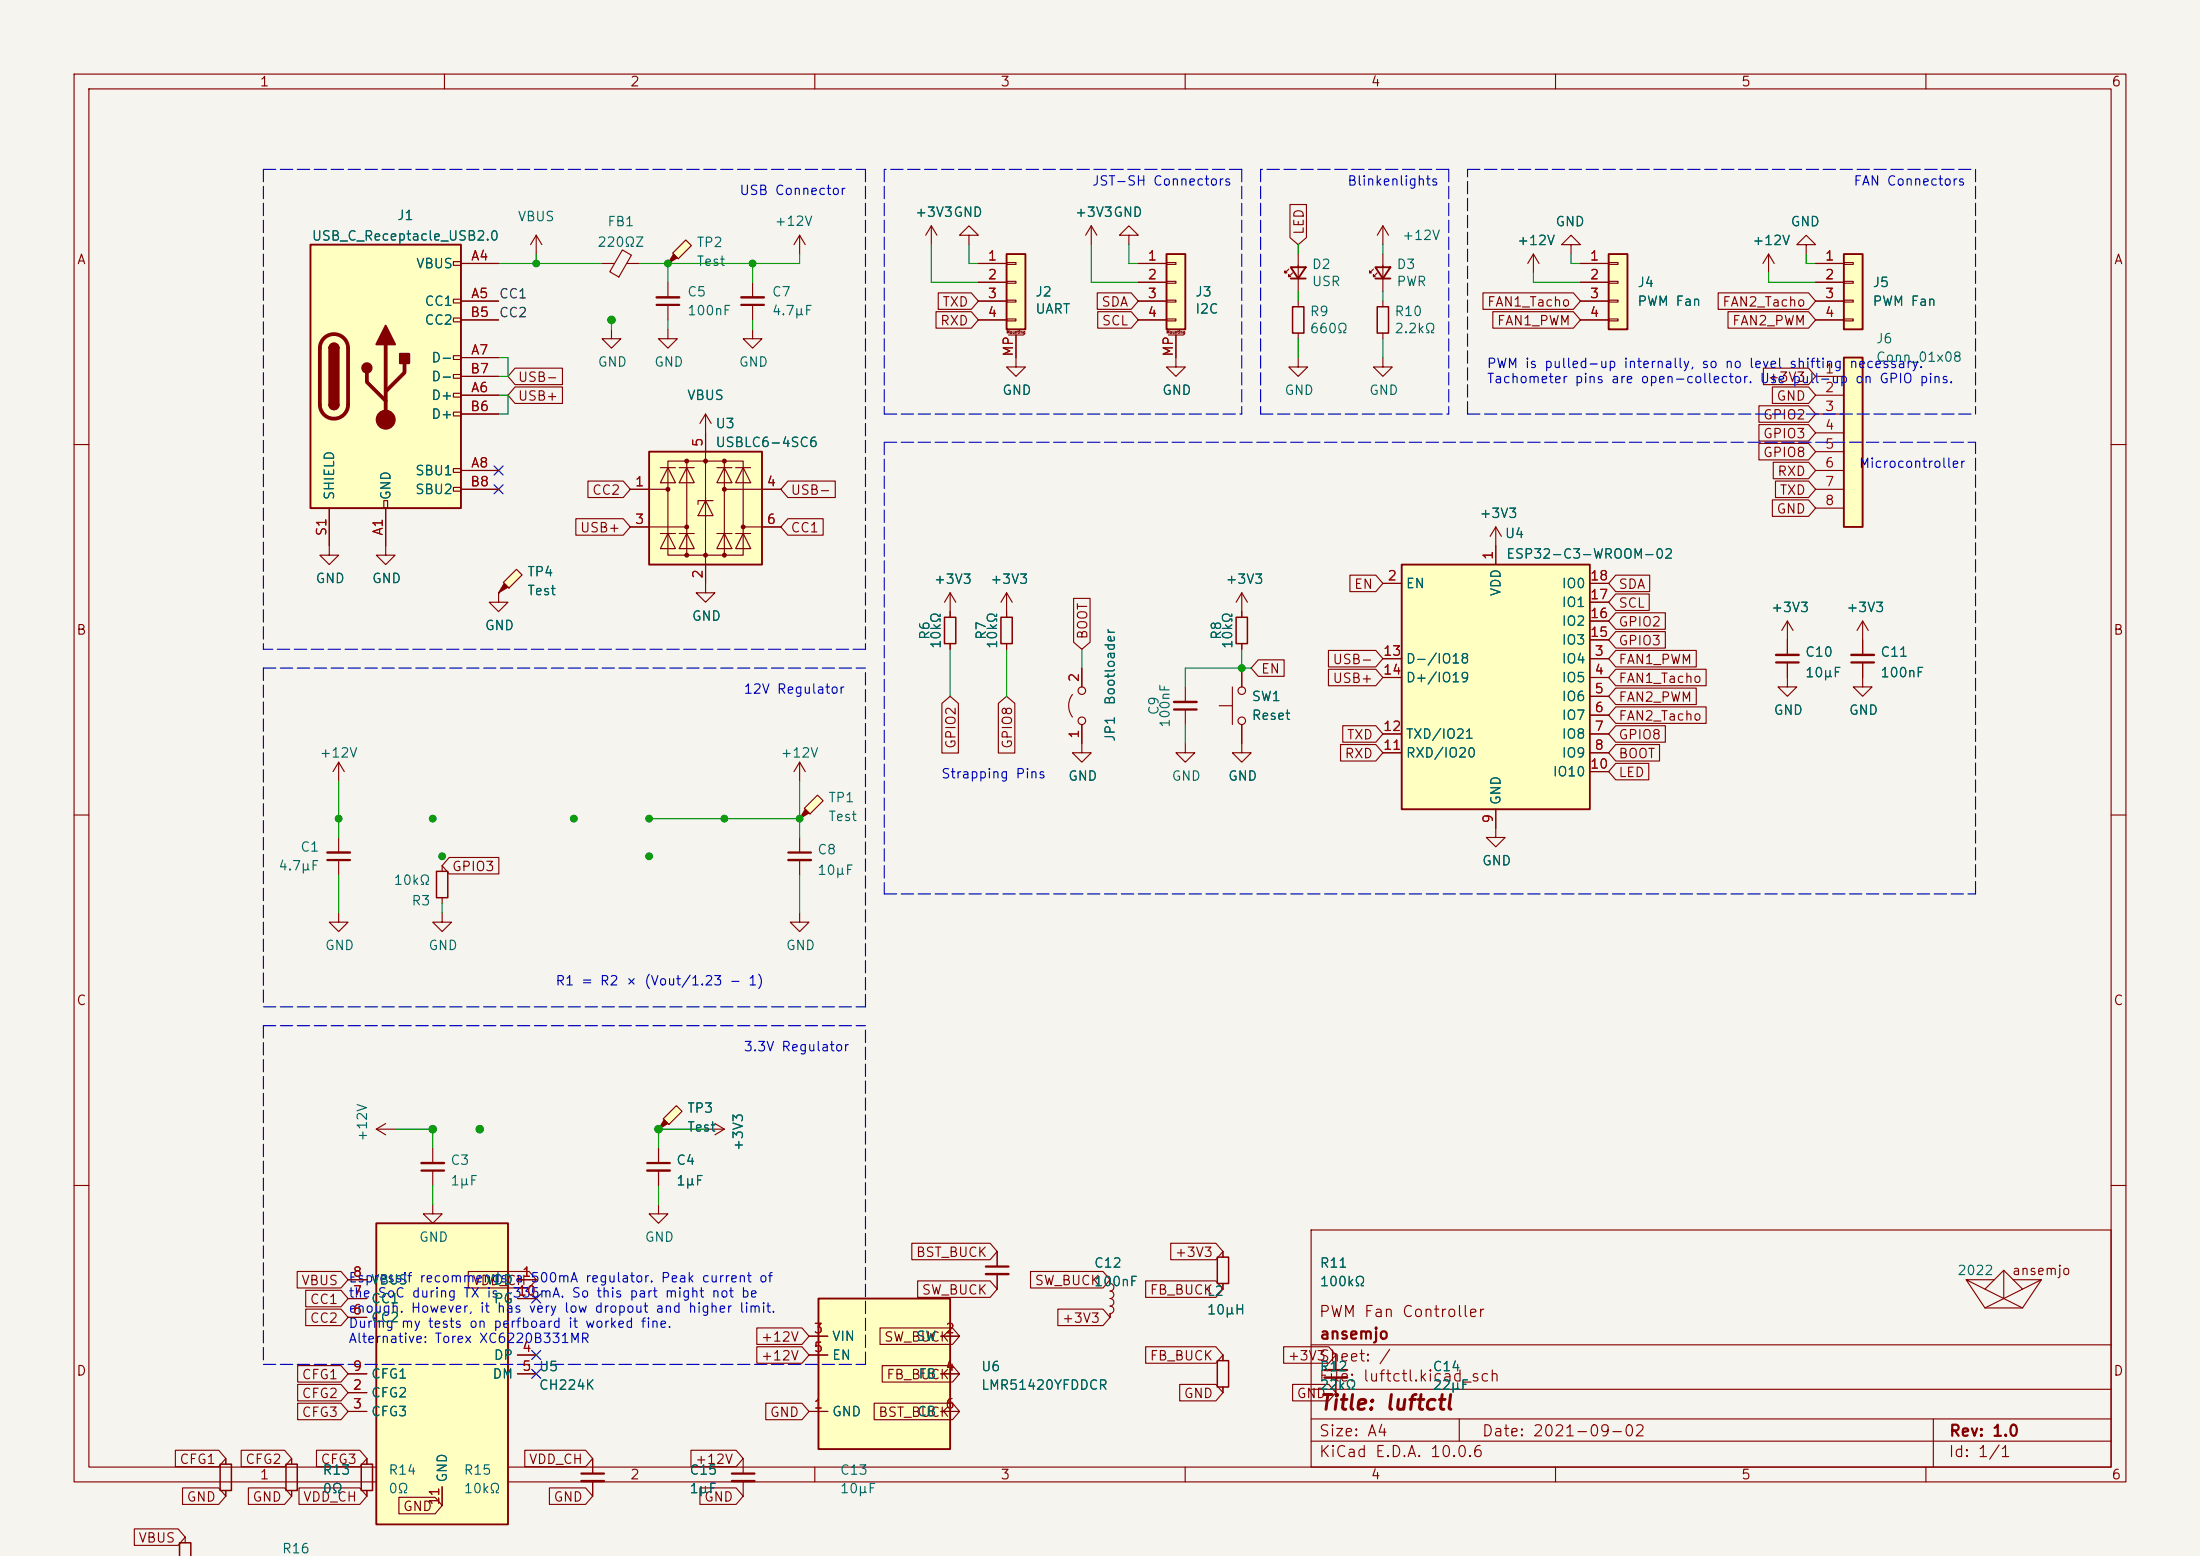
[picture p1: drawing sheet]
<svg xmlns="http://www.w3.org/2000/svg" width="297mm" height="210mm" viewBox="0 0 297 210" stroke-linecap="round" stroke-linejoin="round" font-family="sans-serif">
<path d="M0 0h297v210h-297z" fill="#f5f4ef" stroke="#f5f4ef" stroke-width=".14"/>
<g fill="none" stroke="#840000" stroke-width=".15">
<path d="M10 10h277v190h-277zM12 12h273v186h-273zM60 10v2M110 10v2M160 10v2M210 10v2M260 10v2M90.2 38.1v2M90.2 41.1v2.1M10 60h2M285 60h2M10 110h2"/>
<path d="M160 100.3v1.3h1.3l-1.3 1.3-1.3-1.3h1.3M285 110h2M10 160h2M177 166h108v32h-108zM285 160h2M60 198v2M110 198v2M160 198v2M177 194.5h108M177 191.5h108M177 187.5h108M177 181.5h108"/>
<path d="M197 191.5v3M210 198v2M260 198v2M261 191.5v6.5"/>
</g>
<path d="M88.6 41.1h3.1" fill="none" stroke="#840000" stroke-width=".3"/>
<path d="M88.6 40.1h3.1" fill="none" stroke="#840000" stroke-width=".33"/>
<path d="M110.5 175.3h17.8v20.3h-17.8z" fill="#ffffc2"/>
<path d="M110.5 175.3h17.8v20.3h-17.8z" fill="none" stroke="#840000" stroke-width=".25"/>
<g fill="none" stroke="#840000" stroke-width=".15">
<path d="M144.8 93.7a2.54 2.54 0 0 0 0 3.1M146 97.8v3.8h1.3l-1.3 1.3-1.2-1.3h1.2M146 90.2v2.5M134.6 168.9v2M134.6 172v2M149.9 172.7v.5a.51 .51 0 0 1 .5 .5 .51 .51 0 0 1-.5 .6 .5 .5 0 0 1 .5 .5 .5 .5 0 0 1-.5 .5 .51 .51 0 0 1 .5 .5 .51 .51 0 0 1-.5 .5 .5 .5 0 0 1 .5 .5 .5 .5 0 0 1-.5 .5v.5M165.1 168.9v.8M165.1 173.2v.8M265.4 172.7l2.6 3.8h5l2.6-3.8M269.2 172.7h-3.8l5.1 2.6 5.1-2.6h-3.8M270.5 171.5l-2.5 2.5M270.5 171.5v3.8"/>
<path d="M270.5 171.5l2.5 2.5M270.5 175.3l-2.5 1.2M270.5 175.3l2.5 1.2M109.2 190.5h2.6M109.2 180.3h2.6M109.2 182.9h2.6M127 190.5h2.5M127 180.3h2.5M127 185.4h2.5M165.1 182.9v.7M165.1 187.2v.8M180.3 182.9v2"/>
<path d="M180.3 185.9v2.1"/>
<circle cx="146.1" cy="97.3" r=".51"/>
<circle cx="146.1" cy="93.2" r=".51"/>
</g>
<path d="M133.1 170.9h3M178.8 184.9h3.1" fill="none" stroke="#840000" stroke-width=".3"/>
<path d="M133.1 172h3M178.8 185.9h3.1" fill="none" stroke="#840000" stroke-width=".33"/>
<path d="M164.3 169.7h1.6v3.5h-1.6zM164.3 183.6h1.6v3.6h-1.6z" fill="none" stroke="#840000" stroke-width=".2"/>
<path d="M189.2 76.2h25.4v33h-25.4z" fill="#ffffc2"/>
<path d="M174.2 36.1h2.1l-1 1.5zM174.2 37.6h2.1M185.7 36.1h2l-1 1.5zM185.7 37.6h2M189.2 76.2h25.4v33h-25.4z" fill="none" stroke="#840000" stroke-width=".25"/>
<g fill="none" stroke="#840000" stroke-width=".15">
<path d="M174 36.3l-.5 .5v-.2v.2h.2M174.5 36.8l-.5 .5v-.2v.2h.2M175.3 34.3v5.1M185.4 36.3l-.5 .5v-.2v.2h.3M185.9 36.8l-.5 .5v-.2v.2h.3M186.7 30.5v2.5M186.7 34.3v5.1M186.7 30.5l-.8 1.3M186.7 30.5l.8 1.3M158.7 48.3v1.2h1.3l-1.3 1.3-1.2-1.3h1.2M186.7 78.7h2.5M201.9 73.7v2.5"/>
<path d="M214.6 78.7h2.6M135.9 80l-.8 1.3M135.9 80l.8 1.3M135.9 80v2.6M186.7 88.9h2.5M186.7 91.4h2.5M186.7 99.1h2.5M214.6 88.9h2.6M214.6 91.4h2.6M214.6 94h2.6M214.6 96.5h2.6M214.6 99.1h2.6"/>
<path d="M214.6 86.4h2.6M214.6 83.8h2.6M214.6 81.3h2.6M186.7 101.6h2.5M201.9 109.2v3.8h1.3l-1.3 1.3-1.2-1.3h1.2M214.6 101.6h2.6M214.6 104.1h2.6"/>
</g>
<path d="M135.9 34.3h2.5v10.2h-2.5z" fill="#ffffc2"/>
<path d="M135.9 34.3h2.5v10.2h-2.5z" fill="none" stroke="#840000" stroke-width=".25"/>
<g fill="none" stroke="#840000" stroke-width=".15">
<path d="M125.7 30.5l-.7 1.3M125.7 30.5l.8 1.3M125.7 30.5v2.5M130.8 31.8h1.3l-1.3-1.3-1.3 1.3h1.3v1.2M132.1 35.6h3.8M132.1 38.1h3.8M135.9 35.4h1.3v.3h-1.3zM135.9 38h1.3v.2h-1.3zM147.3 30.5l-.7 1.3M147.3 30.5l.8 1.3M147.3 30.5v2.5M152.4 31.8h1.3l-1.3-1.3-1.3 1.3h1.3v1.2"/>
<path d="M132.1 40.6h3.8M132.1 43.2h3.8M135.9 40.5h1.3v.3h-1.3zM135.9 43.1h1.3v.2h-1.3zM136.1 45.2h2.1M137.2 45.2v4.3h1.2l-1.2 1.3-1.3-1.3h1.3M128.3 80v3.3M128.3 86.9v.7M128.3 80l-.8 1.3M128.3 80l.7 1.3M135.9 82.6v.7M135.9 86.9v.7"/>
</g>
<path d="M127.5 83.3h1.5v3.6h-1.5zM135.1 83.3h1.6v3.6h-1.6z" fill="none" stroke="#840000" stroke-width=".2"/>
<path d="M157.5 34.3h2.5v10.2h-2.5z" fill="#ffffc2"/>
<path d="M157.5 34.3h2.5v10.2h-2.5z" fill="none" stroke="#840000" stroke-width=".25"/>
<g fill="none" stroke="#840000" stroke-width=".15">
<path d="M153.7 35.6h3.8M153.7 38.1h3.8M157.5 35.4h1.2v.3h-1.2zM157.5 38h1.2v.2h-1.2zM153.7 40.6h3.8M153.7 43.2h3.8M157.5 40.5h1.2v.3h-1.2zM157.5 43.1h1.2v.2h-1.2zM157.7 45.2h2.1M158.7 45.2v3.1M175.3 48.3v1.2h1.2l-1.2 1.3-1.3-1.3h1.3M175.3 40.6v.8"/>
<path d="M175.3 45v.7M186.7 48.3v1.2h1.3l-1.3 1.3-1.3-1.3h1.3M186.7 40.6v.8M186.7 45v.7M201.9 71.1l-.7 1.3M201.9 71.1l.8 1.3M201.9 71.1v2.6M160 92.7v2M160 95.8v2M167.6 80v3.3M167.6 86.9v.7M167.6 80l-.7 1.3"/>
<path d="M167.6 80l.8 1.3M58.4 154.9v2.1M58.4 158v2M58.4 162.6v1.2h1.3l-1.3 1.3-1.3-1.3h1.3M30.5 196.9v.7M25 207.5v.7M30.5 201.2v.7"/>
</g>
<path d="M158.5 95.8h3M56.9 158h3" fill="none" stroke="#840000" stroke-width=".3"/>
<path d="M158.5 94.7h3M56.9 157h3" fill="none" stroke="#840000" stroke-width=".33"/>
<path d="M174.5 41.4h1.5v3.6h-1.5zM185.9 41.4h1.6v3.6h-1.6zM166.9 83.3h1.5v3.6h-1.5zM29.7 197.6h1.5v3.6h-1.5zM24.2 210.1v-1.9h1.6v1.9" fill="none" stroke="#840000" stroke-width=".2"/>
<path d="M248.9 48.3h2.6v22.8h-2.6z" fill="#ffffc2"/>
<path d="M248.9 48.3h2.6v22.8h-2.6z" fill="none" stroke="#840000" stroke-width=".25"/>
<g fill="none" stroke="#840000" stroke-width=".15">
<path d="M245.1 50.8h3.8M245.1 53.3h3.8M245.1 55.9h3.8M245.1 58.4h3.8M245.1 61h3.8M245.1 63.5h3.8M245.1 66h3.8M245.1 68.6h3.8M241.3 89.4v3.3h1.3l-1.3 1.3-1.3-1.3h1.3M241.3 83.8v4.6M241.3 83.8l-.8 1.3M241.3 83.8l.8 1.3"/>
<path d="M251.5 89.4v3.3h1.2l-1.2 1.3-1.3-1.3h1.3M251.5 83.8l-.8 1.3M251.5 83.8l.7 1.3M251.5 83.8v4.6M39.4 196.9v.7M49.5 196.9v.7M39.4 201.2v.7M49.5 201.2v.7"/>
</g>
<path d="M38.6 197.6h1.5v3.6h-1.5zM48.8 197.6h1.5v3.6h-1.5z" fill="none" stroke="#840000" stroke-width=".2"/>
<path d="M239.8 89.4h3M249.9 89.4h3.1" fill="none" stroke="#840000" stroke-width=".3"/>
<path d="M239.8 88.4h3M249.9 88.4h3.1" fill="none" stroke="#840000" stroke-width=".33"/>
<path d="M217.2 34.3h2.5v10.2h-2.5z" fill="#ffffc2"/>
<path d="M217.2 34.3h2.5v10.2h-2.5z" fill="none" stroke="#840000" stroke-width=".25"/>
<g fill="none" stroke="#840000" stroke-width=".15">
<path d="M207 34.3l-.8 1.3M207 34.3l.8 1.3M207 34.3v2.5M212.1 33h1.3l-1.3-1.2-1.3 1.2h1.3v1.3M213.4 35.6h3.8M213.4 38.1h3.8M217.2 35.4h1.2v.3h-1.2zM217.2 38h1.2v.2h-1.2zM238.8 34.3l-.8 1.3M238.8 34.3l.7 1.3M238.8 34.3v2.5M213.4 40.6h3.8"/>
<path d="M213.4 43.2h3.8M217.2 40.5h1.2v.3h-1.2zM217.2 43.1h1.2v.2h-1.2z"/>
</g>
<path d="M248.9 34.3h2.6v10.2h-2.6z" fill="#ffffc2"/>
<path d="M248.9 34.3h2.6v10.2h-2.6z" fill="none" stroke="#840000" stroke-width=".25"/>
<g fill="none" stroke="#840000" stroke-width=".15">
<path d="M243.8 33h1.3l-1.3-1.2-1.2 1.2h1.2v1.3M245.1 35.6h3.8M245.1 38.1h3.8M248.9 35.4h1.3v.3h-1.3zM248.9 38h1.3v.2h-1.3zM245.1 40.6h3.8M245.1 43.2h3.8M248.9 40.5h1.3v.3h-1.3zM248.9 43.1h1.3v.2h-1.3zM164.6 95.3h1.8M166.4 92.7v5.1M167.6 97.8v3.8h1.3l-1.3 1.3-1.2-1.3h1.2"/>
<path d="M167.6 90.2v2.5M88.9 154.9v2.1M88.9 158v2M88.9 162.6v1.2h1.3l-1.3 1.3-1.3-1.3h1.3"/>
<circle cx="167.6" cy="93.2" r=".51"/>
<circle cx="167.6" cy="97.3" r=".51"/>
</g>
<path d="M87.4 157h3" fill="none" stroke="#840000" stroke-width=".3"/>
<path d="M87.4 158h3" fill="none" stroke="#840000" stroke-width=".33"/>
<path d="M50.8 165.1h17.8v40.6h-17.8z" fill="#ffffc2"/>
<path d="M50.8 165.1h17.8v40.6h-17.8z" fill="none" stroke="#840000" stroke-width=".25"/>
<g fill="none" stroke="#840000" stroke-width=".15">
<path d="M45.7 113v2.1M45.7 116.1v2M107.9 113v2.1M107.9 116.1v2M45.7 123.2v1.3h1.3l-1.3 1.2-1.3-1.2h1.3M50.8 152.4l1.3 .8M50.8 152.4h2.5M52.1 151.6l-1.3 .8M95.2 152.4h2.6M96.5 151.6l1.3 .8M97.8 152.4l-1.3 .8M47 172.7h2.5"/>
<path d="M47 177.8h2.5M47 175.3h2.5M69.8 172.7h2.6M69.8 175.3h2.6M47 188h2.5M47 190.5h2.5M47 185.4h2.5M69.8 182.9h2.6M69.8 185.4h2.6M80 196.9v2M80 199.9v2M100.3 196.9v2"/>
<path d="M100.3 199.9v2M59.7 200.7v2.5"/>
</g>
<path d="M44.2 116.1h3M106.4 115.1h3.1M78.5 198.9h3M98.8 198.9h3.1" fill="none" stroke="#840000" stroke-width=".3"/>
<path d="M44.2 115.1h3M106.4 116.1h3.1M78.5 199.9h3M98.8 199.9h3.1" fill="none" stroke="#840000" stroke-width=".33"/>
<path d="M91.3 149.2l.8 .8-1.8 1.8-.8-.8z" fill="#ffffc2"/>
<path d="M89.7 151.1l.5 .5-1.3 .8z" fill="#840000" stroke="#840000" stroke-width=".15"/>
<path d="M107.9 123.2v1.3h1.3l-1.3 1.2-1.2-1.2h1.2M88.9 152.4h.1M91.3 149.2l.8 .8-1.8 1.8-.8-.8z" fill="none" stroke="#840000" stroke-width=".15"/>
<path d="M108.6 109.1l1.8-1.8 .7 .8-1.8 1.8z" fill="#ffffc2"/>
<path d="M108.7 109.2l.5 .5-1.3 .8z" fill="#840000" stroke="#840000" stroke-width=".15"/>
<path d="M107.9 110.5h.1M108.6 109.1l1.8-1.8 .7 .8-1.8 1.8z" fill="none" stroke="#840000" stroke-width=".15"/>
<path d="M67.9 78.6l1.8-1.8 .8 .8-1.8 1.8z" fill="#ffffc2"/>
<path d="M68.1 78.7l.5 .5-1.3 .8z" fill="#840000" stroke="#840000" stroke-width=".15"/>
<path d="M67.9 78.6l1.8-1.8 .8 .8-1.8 1.8zM67.3 80h.1M67.3 80v1.3h1.3l-1.3 1.3-1.3-1.3h1.3M59.7 116.8v.8M59.7 123.2v1.3h1.3l-1.3 1.2-1.3-1.2h1.3M59.7 121.2v.7" fill="none" stroke="#840000" stroke-width=".15"/>
<path d="M58.9 117.6h1.6v3.6h-1.6z" fill="none" stroke="#840000" stroke-width=".2"/>
<path d="M87.6 61h15.3v15.2h-15.3z" fill="#ffffc2"/>
<path d="M87.6 61h15.3v15.2h-15.3z" fill="none" stroke="#840000" stroke-width=".25"/>
<g fill="none" stroke="#840000" stroke-width=".15">
<path d="M107.9 31.8v2.5M107.9 31.8l-.7 1.2M107.9 31.8l.8 1.2M95.2 55.9v24.1h1.3l-1.3 1.3-1.2-1.3h1.2M95.2 55.9l-.7 1.3M95.2 55.9l.8 1.3M52.1 73.7v1.2h1.2l-1.2 1.3-1.3-1.3h1.3M85.1 66h5.1M85.1 71.1h7.6M89.2 63.1h2M89.2 72h2M90.2 63.1l1 2.1h-2z"/>
<path d="M90.2 72l1 2h-2zM91.7 63.1h2M91.7 72h2M92.7 62.2h5.1v12.7h-5.1zM92.7 63.1l1 2.1h-2zM92.7 72l1 2h-2zM92.7 62.2h-2.5v12.7h2.5M95.2 67.6l1.1 2h-2.1zM96.3 67.6h-2.1v.5M96.8 63.1h2M96.8 72h2M97.8 62.2h2.5v12.7h-2.5"/>
<path d="M97.8 63.1l1 2.1h-2zM97.8 72l1 2h-2zM97.8 66h7.6M99.3 63.1h2M99.3 72h2M100.3 63.1l1 2.1h-2zM100.3 72l1 2h-2zM100.3 71.1h5.1M45.7 102.9l-.7 1.2M45.7 102.9l.8 1.2M45.7 102.9v2.5M107.9 102.9l-.7 1.2"/>
<path d="M107.9 102.9l.8 1.2M107.9 102.9v2.5"/>
</g>
<g fill="#840000" stroke="#840000" stroke-width=".15">
<circle cx="90.2" cy="66" r=".25"/>
<circle cx="92.7" cy="62.2" r=".25"/>
<circle cx="92.7" cy="71.1" r=".25"/>
<circle cx="92.7" cy="74.9" r=".25"/>
<circle cx="95.2" cy="62.2" r=".25"/>
<circle cx="95.2" cy="74.9" r=".25"/>
<circle cx="97.8" cy="62.2" r=".25"/>
<circle cx="97.8" cy="66" r=".25"/>
<circle cx="97.8" cy="74.9" r=".25"/>
<circle cx="100.3" cy="71.1" r=".25"/>
</g>
<path d="M41.9 33h20.3v35.6h-20.3z" fill="#ffffc2"/>
<g fill="none" stroke="#840000" stroke-width=".15">
<path d="M61.2 35.3h1v.5h-1zM62.2 35.6h5.1M72.4 31.8l-.8 1.2M72.4 31.8l.8 1.2M72.4 31.8v2.5M81.3 35.6h1.6M84 33.7l1.2 .7-1.7 3-1.2-.7zM84.6 35.6h1.8M61.2 40.4h1v.5h-1zM61.2 42.9h1v.5h-1zM61.2 48h1v.5h-1zM61.2 50.5h1v.6h-1z"/>
<path d="M61.2 53.1h1v.5h-1zM61.2 55.6h1v.5h-1zM62.2 40.6h5.1M62.2 53.3h5.1M62.2 48.3h5.1M62.2 43.2h5.1M62.2 55.9h5.1M62.2 50.8h5.1M90.2 44.5v1.2h1.2l-1.2 1.3-1.3-1.3h1.3M101.6 44.5v1.2h1.3l-1.3 1.3-1.3-1.3h1.3M44.4 68.6v6.3h1.3l-1.3 1.3-1.2-1.3h1.2M51.8 67.6h.5v1h-.5z"/>
<path d="M52.1 68.6v5.1M61.2 63.2h1v.6h-1zM61.2 65.8h1v.5h-1zM62.2 63.5h5.1M62.2 66h5.1"/>
</g>
<path d="M41.9 33h20.3v35.6h-20.3zM44.4 47a.64 .64 0 0 1 .7-.6 .64 .64 0 0 1 .6 .6M44.4 54.6a.64 .64 0 0 0 .7 .6 .64 .64 0 0 0 .6-.6" fill="none" stroke="#840000" stroke-width=".25"/>
<path d="M43.7 45.7a1.91 1.91 0 0 1 2.1-.5 1.91 1.91 0 0 1 1.2 1.8v7.6a1.91 1.91 0 0 1-1.9 1.9 1.91 1.91 0 0 1-1.9-1.9v-7.6a1.91 1.91 0 0 1 .5-1.3zM49.5 50.3v1.3l2.6 2.5M52.1 46.5v10.1M54.6 49v1.3l-2.5 2.5" fill="none" stroke="#840000" stroke-width=".51"/>
<g fill="#840000" stroke="#840000" stroke-width=".25">
<path d="M44.4 47h1.3v7.6h-1.3z"/>
<path d="M44.6 46.5a.64 .64 0 0 1 .7-.1 .64 .64 0 0 1 .4 .6h-1.3z"/>
<path d="M44.4 54.6h1.3a.64 .64 0 0 1-.6 .6 .64 .64 0 0 1-.7-.6z"/>
<path d="M52.1 43.9l1.2 2.6h-2.5z"/>
<path d="M54 47.8h1.2v1.2h-1.2z"/>
<circle cx="49.5" cy="49.7" r=".63"/>
</g>
<circle cx="52.1" cy="56.6" r="1.27" fill="#840000" stroke="#840000" stroke-width=".15"/>
<path d="M90.8 34.2l1.8-1.8 .7 .7-1.7 1.8z" fill="#ffffc2"/>
<path d="M90.9 34.3l.5 .5-1.2 .8z" fill="#840000" stroke="#840000" stroke-width=".15"/>
<g fill="none" stroke="#840000" stroke-width=".15">
<path d="M62.2 35.6h5.1M90.2 35.6h.1M90.8 34.2l1.8-1.8 .7 .7-1.7 1.8zM101.6 38.1v2M126.7 39.5h4.4l1 1.1-1 1.2h-4.4zM132.1 35.6h3.8M132.1 38.1h3.8M148.1 39.5h4.6l1 1.1-1 1.2h-4.6zM153.7 35.6h3.8M153.7 38.1h3.8M174.1 27.6h2.3v4.5l-1.1 .9-1.2-.9zM200.2 39.5h12.2l1 1.1-1 1.2h-12.2z"/>
<path d="M213.4 35.6h3.8M213.4 38.1h3.8M232 39.5h12.2l.9 1.1-.9 1.2h-12.2zM245.1 35.6h3.8M245.1 38.1h3.8M62.2 40.6h5.1M62.2 43.2h5.1M62.2 53.3h5.1M62.2 48.3h5.1M62.2 55.9h5.1M62.2 50.8h5.1M69.5 49.7h6.4v2.2h-6.4l-.9-1.1z"/>
<path d="M69.5 52.2h6.4v2.3h-6.4l-.9-1.2zM82.5 44.5v1.2h1.3l-1.3 1.3-1.2-1.3h1.2M95.2 58.4v2.6M101.6 41.1v2.1M126.4 42.1h4.7l1 1.1-1 1.1h-4.7zM132.1 40.6h3.8M132.1 43.2h3.8M137.2 45.2v3.1M148.2 42.1h4.5l1 1.1-1 1.1h-4.5zM153.7 40.6h3.8M153.7 43.2h3.8M158.7 45.2v3.1"/>
<path d="M201.5 42.1h10.9l1 1.1-1 1.1h-10.9zM213.4 40.6h3.8M213.4 43.2h3.8M233.3 42.1h10.9l.9 1.1-.9 1.1h-10.9zM237.5 59.8h6.7l.9 1.2-.9 1.1h-6.7zM237.5 57.3h6.7l.9 1.1-.9 1.1h-6.7zM237.5 54.8h6.7l.9 1.1-.9 1.1h-6.7zM238.1 49.7h6.1l.9 1.1-.9 1.1h-6.1zM239.3 52.2h4.9l.9 1.1-.9 1.2h-4.9zM245.1 40.6h3.8M245.1 43.2h3.8M44.4 68.6v5.1"/>
<path d="M52.1 68.6v5.1M62.2 63.5h5.1M62.2 66h5.1M77.7 70h6.4l1 1.1-1 1.1h-6.4zM79.4 64.9h4.7l1 1.1-1 1.2h-4.7zM85.1 66h2.5M85.1 71.1h2.5M95.2 76.2v2.5M102.9 66h2.5M102.9 71.1h2.5M106.4 64.9h6.4v2.3h-6.4l-1-1.2zM106.4 70h4.7v2.2h-4.7l-1-1.1z"/>
<path d="M182.2 77.6h3.5l1 1.1-1 1.2h-3.5zM186.7 78.7h2.5M201.9 73.7v2.5M214.6 78.7h2.6M218.1 77.6h4.6v2.3h-4.6l-.9-1.2zM239.3 67.5h4.9l.9 1.1-.9 1.1h-4.9zM239.4 62.4h4.8l.9 1.1-.9 1.1h-4.8zM239.7 64.9h4.5l.9 1.1-.9 1.2h-4.5zM67.3 80h.1M127.2 94.9l1.1-.9 1.1 .9v6.7h-2.2zM128.3 82.6v.7M128.3 86.9v.7"/>
<path d="M134.8 94.9l1.1-.9 1.1 .9v6.7h-2.2zM135.9 82.6v.7M135.9 86.9v.7M144.9 80.8h2.3v5.9l-1.2 .9-1.1-.9zM146 90.2v2.5M146 97.8v2.5M167.6 82.6v.7M167.6 86.9v.7M167.6 90.2v2.5M167.6 97.8v2.5M169.9 89.1h3.5v2.2h-3.5l-1-1.1zM179.3 90.3h6.4l1 1.1-1 1.2h-6.4z"/>
<path d="M179.3 87.8h6.4l1 1.1-1 1.1h-6.4zM181.3 97.9h4.4l1 1.2-1 1.1h-4.4zM186.7 88.9h2.5M186.7 91.4h2.5M186.7 99.1h2.5M214.6 88.9h2.6M214.6 91.4h2.6M214.6 94h2.6M214.6 96.5h2.6M214.6 99.1h2.6M214.6 86.4h2.6M214.6 83.8h2.6"/>
<path d="M214.6 81.3h2.6M218.1 82.7h6.7v2.2h-6.7l-.9-1.1zM218.1 87.8h10.9v2.2h-10.9l-.9-1.1zM218.1 92.9h10.9v2.2h-10.9l-.9-1.1zM218.1 85.2h6.7v2.3h-6.7l-.9-1.1zM218.1 90.3h12.2v2.3h-12.2l-.9-1.2zM218.1 95.4h12.2v2.2h-12.2l-.9-1.1zM218.1 80.2h4.5v2.2h-4.5l-.9-1.1zM218.1 97.9h6.7v2.3h-6.7l-.9-1.1zM241.3 86.4v2M241.3 89.4v2M251.5 86.4v2"/>
<path d="M251.5 89.4v2M60.6 115.7h6.7v2.3h-6.7l-.9-1.2zM181 100.5h4.7l1 1.1-1 1.1h-4.7zM186.7 101.6h2.5M201.9 109.2v2.6M214.6 101.6h2.6M214.6 104.1h2.6M218.1 100.5h5.9v2.2h-5.9l-.9-1.1zM218.1 103h4.5v2.3h-4.5l-.9-1.2zM88.9 152.4h.1M88.9 154.9v2.1M88.9 158v2"/>
<path d="M40.1 171.6h5.9l1 1.1-1 1.1h-5.9zM41.3 174.1h4.7l1 1.2-1 1.1h-4.7zM41.3 176.7h4.7l1 1.1-1 1.1h-4.7zM47 172.7h2.5M47 177.8h2.5M47 175.3h2.5M63.2 171.6h8.2l1 1.1-1 1.1h-8.2zM69.8 172.7h2.6M69.8 175.3h2.6M102.2 179.2h6.1l.9 1.1-.9 1.2h-6.1zM118.8 179.2h9.8l.9 1.1-.9 1.2h-9.8zM123.1 167.8h10.6l.9 1.1-.9 1.1h-10.6z"/>
<path d="M123.9 172.9h9.8l.9 1.1-.9 1.1h-9.8zM134.6 168.9v2M134.6 172v2M139.1 171.6h9.8l1 1.1-1 1.1h-9.8zM142.8 176.7h6.1l1 1.1-1 1.1h-6.1zM149.9 172.7v.5M149.9 177.3v.5M154.7 172.9h9.4l1 1.1-1 1.1h-9.4zM158.1 167.8h6l1 1.1-1 1.1h-6zM165.1 168.9v.8M165.1 173.2v.8M23.7 195.7h5.8l1 1.2-1 1.1h-5.8z"/>
<path d="M30.5 196.9v.7M32.6 195.7h5.8l1 1.2-1 1.1h-5.8zM39.4 196.9v.7M40.2 189.4h5.8l1 1.1-1 1.1h-5.8zM40.2 184.3h5.8l1 1.1-1 1.1h-5.8zM40.2 186.8h5.8l1 1.2-1 1.1h-5.8zM42.7 195.7h5.9l.9 1.2-.9 1.1h-5.9zM47 188h2.5M47 190.5h2.5M47 185.4h2.5M49.5 196.9v.7M69.8 182.9h2.6"/>
<path d="M69.8 185.4h2.6M70.8 195.7h8.3l.9 1.2-.9 1.1h-8.3zM80 196.9v2M80 199.9v2M93.3 195.7h6.1l.9 1.2-.9 1.1h-6.1zM102.2 181.8h6.1l.9 1.1-.9 1.1h-6.1zM103.4 189.4h4.9l.9 1.1-.9 1.1h-4.9zM109.2 190.5h2.6M109.2 182.9h2.6M109.2 180.3h2.6M118 189.4h10.6l.9 1.1-.9 1.1h-10.6zM119.1 184.3h9.5l.9 1.1-.9 1.1h-9.5z"/>
<path d="M127 190.5h2.5M127 185.4h2.5M127 180.3h2.5M154.7 181.8h9.4l1 1.1-1 1.1h-9.4zM159.3 186.8h4.8l1 1.2-1 1.1h-4.8zM165.1 182.9v.7M165.1 187.2v.8M173.3 181.8h6.1l.9 1.1-.9 1.1h-6.1zM174.5 186.8h4.9l.9 1.2-.9 1.1h-4.9zM180.3 182.9v2M180.3 185.9v2.1M18.1 206.3h5.9l1 1.2-1 1.1h-5.9z"/>
<path d="M24.6 200.8h4.9l1 1.1-1 1.1h-4.9zM30.5 201.2v.7M33.5 200.8h4.9l1 1.1-1 1.1h-4.9zM39.4 201.2v.7M40.4 200.8h8.2l.9 1.1-.9 1.1h-8.2zM49.5 201.2v.7M53.9 202.1h4.8l1 1.1-1 1.1h-4.8zM59.7 200.7v2.5M74.2 200.8h4.9l.9 1.1-.9 1.1h-4.9zM94.5 200.8h4.9l.9 1.1-.9 1.1h-4.9z"/>
</g>
<path d="M100.1 41.1h3" fill="none" stroke="#840000" stroke-width=".3"/>
<path d="M100.1 40.1h3" fill="none" stroke="#840000" stroke-width=".33"/>
<g fill="none" stroke="#0000c2" stroke-width=".15" stroke-dasharray="1.7 .6">
<path d="M35.6 22.9v64.7M35.6 22.9h81.2M116.8 22.9v64.7M119.4 22.9v33M167.6 22.9h-48.2M167.6 22.9v33M170.2 22.9v33M195.6 22.9v33M195.6 22.9h-25.4M198.1 22.9h68.6M266.7 22.9v33M119.4 59.7h147.3"/>
<path d="M119.4 59.7v61M119.4 55.9h48.2M170.2 55.9h25.4M198.1 55.9h68.6M198.1 55.9v-33M35.6 90.2h81.2M35.6 90.2v45.7M116.8 87.6h-81.2M35.6 138.4h81.2M35.6 138.4v45.8M35.6 135.9h81.2M116.8 135.9v-45.7"/>
<path d="M119.4 120.7h147.3M266.7 120.7v-61M35.6 184.2h81.2M116.8 184.2v-45.8"/>
</g>
<g fill="none" stroke="#009600" stroke-width=".15">
<path d="M67.3 35.6h14M72.4 34.3v1.3M90.2 35.6v2.5M101.6 35.6v2.5M107.9 34.3v1.3h-21.5M125.7 33v5.1h6.4M130.8 33v2.6h1.3M147.3 33v5.1h6.4M152.4 33v2.6h1.3M175.3 33v1.3M175.3 39.4v1.2M186.7 33v1.3"/>
<path d="M186.7 39.4v1.2M207 36.8v1.3h6.4M212.1 34.3v1.3h1.3M238.8 36.8v1.3h6.3M243.8 34.3v1.3h1.3M67.3 48.3h1.3v2.5h-1.3M67.3 53.3h1.3v2.6h-1.3M82.5 43.2v1.3M90.2 43.2v1.3M101.6 43.2v1.3M175.3 45.7v2.6M186.7 45.7v2.6"/>
<path d="M128.3 87.6v6.4M135.9 87.6v6.4M146 87.6v2.6M160 97.8v2.5M167.6 87.6v2.6M168.9 90.2h-8.9v2.5M45.7 105.4v7.6M45.7 118.1v5.1M87.6 110.5h20.3M107.9 105.4v7.6M107.9 118.1v5.1M59.7 121.9v1.3"/>
<path d="M53.3 152.4h5.1v2.5M95.2 152.4h-6.3v2.5M58.4 160v2.6M88.9 160v2.6"/>
</g>
<path d="M66.7 62.9l1.2 1.2M66.7 65.4l1.2 1.2M67.9 62.9l-1.2 1.2M67.9 65.4l-1.2 1.2M71.8 174.7l1.2 1.2M73 174.7l-1.2 1.2M71.8 184.8l1.2 1.2M71.8 182.3l1.2 1.2M73 184.8l-1.2 1.2M73 182.3l-1.2 1.2" fill="none" stroke="#000084" stroke-width=".15"/>
<g fill="#009600" stroke="#009600" stroke-width=".14">
<circle cx="87.6" cy="115.6" r=".46"/>
<circle cx="107.9" cy="110.5" r=".46"/>
<circle cx="87.6" cy="110.5" r=".46"/>
<circle cx="97.8" cy="110.5" r=".46"/>
<circle cx="45.7" cy="110.5" r=".46"/>
<circle cx="58.4" cy="110.5" r=".46"/>
<circle cx="59.7" cy="115.6" r=".46"/>
<circle cx="77.5" cy="110.5" r=".46"/>
<circle cx="72.4" cy="35.6" r=".46"/>
<circle cx="82.6" cy="43.2" r=".51"/>
<circle cx="58.4" cy="152.4" r=".51"/>
<circle cx="64.8" cy="152.4" r=".51"/>
<circle cx="88.9" cy="152.4" r=".51"/>
<circle cx="90.2" cy="35.6" r=".46"/>
<circle cx="101.6" cy="35.6" r=".46"/>
<circle cx="167.6" cy="90.2" r=".46"/>
</g>
<text font-size="2" fill="#840000" x="178" y="190.8">Title: luftctl</text>
<g font-size="1.5" fill="#840000">
<text x="178" y="178.1">PWM Fan Controller</text>
<text x="178" y="184.1">Sheet: /</text>
<text x="178" y="181.1">ansemjo</text>
<text x="178" y="186.8">File: luftctl.kicad_sch</text>
<text x="178" y="197">KiCad E.D.A. 10.0.6</text>
<text x="178" y="194.2">Size: A4</text>
<text x="200" y="194.2">Date: 2021-09-02</text>
<text x="263" y="197">Id: 1/1</text>
<text x="263" y="194.2">Rev: 1.0</text>
</g>
<g font-size="1.3" fill="#840000">
<text x="35" y="12">1</text>
<text x="85" y="12">2</text>
<text x="135" y="12">3</text>
<text x="185" y="12">4</text>
<text x="235" y="12">5</text>
<text x="285" y="12">6</text>
<text x="10.3" y="36">A</text>
<text x="176.3" y="31.8" transform="rotate(-90 176.3 31.8)">LED</text>
<text x="285.3" y="36">A</text>
<text x="127.1" y="41.7">TXD</text>
<text x="148.6" y="41.7">SDA</text>
<text x="200.7" y="41.7">FAN1_Tacho</text>
<text x="232.4" y="41.7">FAN2_Tacho</text>
<text x="126.8" y="44.2">RXD</text>
<text x="148.7" y="44.2">SCL</text>
<text x="202" y="44.2">FAN1_PWM</text>
<text x="233.8" y="44.2">FAN2_PWM</text>
<text x="69.8" y="51.9">USB-</text>
<text x="238.5" y="51.9">+3V3</text>
<text x="69.8" y="54.4">USB+</text>
<text x="237.9" y="59.5">GPIO3</text>
<text x="237.9" y="56.9">GPIO2</text>
<text x="239.7" y="54.4">GND</text>
<text x="237.9" y="62">GPIO8</text>
<text x="239.9" y="64.6">RXD</text>
<text x="79.8" y="67.1">CC2</text>
<text x="106.7" y="67.1">USB-</text>
<text x="239.7" y="69.6">GND</text>
<text x="240.2" y="67.1">TXD</text>
<text x="78.2" y="72.2">USB+</text>
<text x="106.7" y="72.2">CC1</text>
<text x="182.7" y="79.8">EN</text>
<text x="218.4" y="82.3">SCL</text>
<text x="218.4" y="79.8">SDA</text>
<text x="10.2" y="86">B</text>
<text x="147.1" y="86.4" transform="rotate(-90 147.1 86.4)">BOOT</text>
<text x="179.8" y="90">USB-</text>
<text x="218.4" y="84.9">GPIO2</text>
<text x="218.4" y="90">FAN1_PWM</text>
<text x="218.4" y="87.4">GPIO3</text>
<text x="285.2" y="86">B</text>
<text x="170.2" y="91.2">EN</text>
<text x="179.8" y="92.5">USB+</text>
<text x="218.4" y="95">FAN2_PWM</text>
<text x="218.4" y="92.5">FAN1_Tacho</text>
<text x="129.3" y="101.2" transform="rotate(-90 129.3 101.2)">GPIO2</text>
<text x="136.9" y="101.2" transform="rotate(-90 136.9 101.2)">GPIO8</text>
<text x="181.7" y="100.1">TXD</text>
<text x="218.4" y="97.6">FAN2_Tacho</text>
<text x="218.4" y="100.1">GPIO8</text>
<text x="181.4" y="102.7">RXD</text>
<text x="218.4" y="102.7">BOOT</text>
<text x="218.4" y="105.2">LED</text>
<text x="60.9" y="117.9">GPIO3</text>
<text x="10.2" y="136">C</text>
<text x="285.2" y="136">C</text>
<text x="40.6" y="173.8">VBUS</text>
<text x="63.7" y="173.8">VDD_CH</text>
<text x="123.6" y="170">BST_BUCK</text>
<text x="139.6" y="173.8">SW_BUCK</text>
<text x="158.5" y="170">+3V3</text>
<text x="271.5" y="172.4">ansemjo</text>
<text x="41.7" y="176.3">CC1</text>
<text x="41.7" y="178.9">CC2</text>
<text x="124.4" y="175">SW_BUCK</text>
<text x="143.3" y="178.9">+3V3</text>
<text x="155.1" y="175">FB_BUCK</text>
<text x="10.2" y="186">D</text>
<text x="102.6" y="181.4">+12V</text>
<text x="102.6" y="183.9">+12V</text>
<text x="119.3" y="181.4">SW_BUCK</text>
<text x="155.1" y="183.9">FB_BUCK</text>
<text x="173.8" y="183.9">+3V3</text>
<text x="285.2" y="186">D</text>
<text x="40.7" y="191.6">CFG3</text>
<text x="40.7" y="186.5">CFG1</text>
<text x="40.7" y="189">CFG2</text>
<text x="103.9" y="191.6">GND</text>
<text x="118.5" y="191.6">BST_BUCK</text>
<text x="119.6" y="186.5">FB_BUCK</text>
<text x="159.7" y="189">GND</text>
<text x="175" y="189">GND</text>
<text x="24.1" y="197.9">CFG1</text>
<text x="33" y="197.9">CFG2</text>
<text x="43.2" y="197.9">CFG3</text>
<text x="71.3" y="197.9">VDD_CH</text>
<text x="93.8" y="197.9">+12V</text>
<text x="25.1" y="203">GND</text>
<text x="34" y="203">GND</text>
<text x="35" y="200">1</text>
<text x="40.8" y="203">VDD_CH</text>
<text x="74.6" y="203">GND</text>
<text x="85" y="200">2</text>
<text x="95" y="203">GND</text>
<text x="135" y="200">3</text>
<text x="185" y="200">4</text>
<text x="235" y="200">5</text>
<text x="285" y="200">6</text>
<text x="18.6" y="208.5">VBUS</text>
<text x="54.3" y="204.3">GND</text>
</g>
<g font-size="1.3" fill="#0000c2">
<text x="99.7" y="26.6">USB Connector</text>
<text x="147.3" y="25.4">JST-SH Connectors</text>
<text x="181.8" y="25.4">Blinkenlights</text>
<text x="250.1" y="25.4">FAN Connectors</text>
<text x="200.6" y="50">PWM is pulled-up internally, so no level shifting</text>
<text x="200.6" y="52">Tachometer pins are open-collector. Use pull-up on GPIO pins.</text>
<text x="249.6" y="50">necessary.</text>
<text x="250.9" y="63.5">Microcontroller</text>
<text x="100.3" y="94">12V Regulator</text>
<text x="127" y="105.4">Strapping Pins</text>
<text x="74.9" y="133.3">R1 = R2 × (Vout/1.23 - 1)</text>
<text x="100.3" y="142.2">3.3V Regulator</text>
<text x="47" y="173.4">Espressif recommends</text>
<text x="47" y="175.4">the</text>
<text x="47" y="177.5">enough. However, it has very low dropout and higher limit.</text>
<text x="47" y="179.5">During my tests on perfboard it worked fine.</text>
<text x="50.9" y="175.4">SoC during TX is ~335mA. So this part might not be</text>
<text x="47" y="181.6">Alternative: Torex XC6220B331MR</text>
</g>
<g font-size="1.3" fill="#006464">
<text x="123.4" y="29.6">+3V3GND</text>
<text x="145" y="29.6">+3V3GND</text>
<text x="42" y="32.8">USB_C_Receptacle_USB2.0</text>
<text x="53.5" y="30">J1</text>
<text x="69.8" y="30.2">VBUS</text>
<text x="80.5" y="33.6">220ΩZ</text>
<text x="81.9" y="30.9">FB1</text>
<text x="94" y="33.7">TP2</text>
<text x="104.5" y="30.8">+12V</text>
<text x="189.2" y="32.7">+12V</text>
<text x="204.7" y="33.4">+12V</text>
<text x="209.9" y="30.9">GND</text>
<text x="236.5" y="33.4">+12V</text>
<text x="241.7" y="30.9">GND</text>
<text x="56.1" y="36.5">VBUS</text>
<text x="57.2" y="41.6">CC1</text>
<text x="92.7" y="40.3">C5</text>
<text x="94" y="36.2">Test</text>
<text x="104.1" y="40.3">C7</text>
<text x="139.7" y="40.3">J2</text>
<text x="161.3" y="40.3">J3</text>
<text x="177" y="36.6">D2</text>
<text x="177" y="38.9">USR</text>
<text x="188.5" y="36.6">D3</text>
<text x="188.5" y="38.9">PWR</text>
<text x="221" y="39.1">J4</text>
<text x="221" y="41.6">PWM Fan</text>
<text x="252.7" y="39.1">J5</text>
<text x="252.7" y="41.6">PWM Fan</text>
<text x="57.2" y="44.1">CC2</text>
<text x="92.7" y="42.9">100nF</text>
<text x="104.1" y="42.9">4.7µF</text>
<text x="139.7" y="42.6">UART</text>
<text x="161.3" y="42.6">I2C</text>
<text x="176.7" y="43">R9</text>
<text x="176.7" y="45.3">660Ω</text>
<text x="188.2" y="43">R10</text>
<text x="188.2" y="45.3">2.2kΩ</text>
<text x="253.2" y="46.7">J6</text>
<text x="58.1" y="49.2">D-</text>
<text x="58.1" y="51.8">D-</text>
<text x="80.6" y="49.8">GND</text>
<text x="88.2" y="49.8">GND</text>
<text x="99.7" y="49.8">GND</text>
<text x="135.2" y="53.6">GND</text>
<text x="156.8" y="53.6">GND</text>
<text x="173.3" y="53.6">GND</text>
<text x="184.8" y="53.6">GND</text>
<text x="253.2" y="49.2">Conn_01x08</text>
<text x="58.1" y="54.3">D+</text>
<text x="58.1" y="56.8">D+</text>
<text x="92.7" y="54.3">VBUS</text>
<text x="96.5" y="58.1">U3</text>
<text x="56" y="64.5">SBU1</text>
<text x="96.5" y="60.7">USBLC6-4SC6</text>
<text x="45.4" y="67.6" transform="rotate(-90 45.4 67.6)">SHIELD</text>
<text x="53" y="67.6" transform="rotate(-90 53 67.6)">GND</text>
<text x="56" y="67">SBU2</text>
<text x="199.6" y="70.2">+3V3</text>
<text x="203.1" y="72.9">U4</text>
<text x="203.3" y="75.7">ESP32-C3-WROOM-02</text>
<text x="42.5" y="79">GND</text>
<text x="50.1" y="79">GND</text>
<text x="71.1" y="78.1">TP4</text>
<text x="71.1" y="80.7">Test</text>
<text x="126" y="79.1">+3V3</text>
<text x="133.6" y="79.1">+3V3</text>
<text x="165.4" y="79.1">+3V3</text>
<text x="189.7" y="79.7">EN</text>
<text x="202.9" y="80.6" transform="rotate(-90 202.9 80.6)">VDD</text>
<text x="210.7" y="82.2">IO1</text>
<text x="210.7" y="79.7">IO0</text>
<text x="239" y="82.9">+3V3</text>
<text x="249.2" y="82.9">+3V3</text>
<text x="65.4" y="85.4">GND</text>
<text x="93.3" y="84.1">GND</text>
<text x="125.8" y="86.5" transform="rotate(-90 125.8 86.5)">R6</text>
<text x="127.3" y="87.7" transform="rotate(-90 127.3 87.7)">10kΩ</text>
<text x="133.4" y="86.5" transform="rotate(-90 133.4 86.5)">R7</text>
<text x="134.9" y="87.7" transform="rotate(-90 134.9 87.7)">10kΩ</text>
<text x="165.2" y="86.5" transform="rotate(-90 165.2 86.5)">R8</text>
<text x="166.7" y="87.7" transform="rotate(-90 166.7 87.7)">10kΩ</text>
<text x="189.7" y="89.9">D-/IO18</text>
<text x="210.7" y="89.9">IO4</text>
<text x="210.7" y="87.3">IO3</text>
<text x="210.7" y="84.8">IO2</text>
<text x="243.6" y="89">C10</text>
<text x="253.8" y="89">C11</text>
<text x="150.8" y="95.3" transform="rotate(-90 150.8 95.3)">Bootloader</text>
<text x="168.9" y="94.9">SW1</text>
<text x="189.7" y="92.4">D+/IO19</text>
<text x="210.7" y="92.4">IO5</text>
<text x="210.7" y="94.9">IO6</text>
<text x="243.6" y="91.7">10µF</text>
<text x="253.8" y="91.7">100nF</text>
<text x="150.8" y="100.2" transform="rotate(-90 150.8 100.2)">JP1</text>
<text x="156.7" y="96.6" transform="rotate(-90 156.7 96.6)">C9</text>
<text x="158.2" y="98.3" transform="rotate(-90 158.2 98.3)">100nF</text>
<text x="168.9" y="97.5">Reset</text>
<text x="189.7" y="100">TXD/IO21</text>
<text x="210.7" y="97.5">IO7</text>
<text x="210.7" y="100">IO8</text>
<text x="239.4" y="96.8">GND</text>
<text x="249.5" y="96.8">GND</text>
<text x="43.1" y="102.6">+12V</text>
<text x="105.3" y="102.6">+12V</text>
<text x="144.1" y="105.7">GND</text>
<text x="158.1" y="105.7">GND</text>
<text x="165.7" y="105.7">GND</text>
<text x="189.7" y="102.6">RXD/IO20</text>
<text x="209.5" y="105.1">IO10</text>
<text x="210.7" y="102.6">IO9</text>
<text x="111.7" y="108.6">TP1</text>
<text x="111.7" y="111.1">Test</text>
<text x="202.9" y="108.7" transform="rotate(-90 202.9 108.7)">GND</text>
<text x="37.5" y="117.8">4.7µF</text>
<text x="40.5" y="115.3">C1</text>
<text x="53.1" y="119.7">10kΩ</text>
<text x="110.3" y="115.6">C8</text>
<text x="110.3" y="118.4">10µF</text>
<text x="200" y="117.1">GND</text>
<text x="55.5" y="122.5">R3</text>
<text x="43.8" y="128.5">GND</text>
<text x="57.8" y="128.5">GND</text>
<text x="106" y="128.5">GND</text>
<text x="49.9" y="154.2" transform="rotate(-90 49.9 154.2)">+12V</text>
<text x="92.7" y="150.5">TP3</text>
<text x="92.7" y="153">Test</text>
<text x="100.6" y="155.4" transform="rotate(-90 100.6 155.4)">+3V3</text>
<text x="60.7" y="157.5">C3</text>
<text x="60.7" y="160.3">1µF</text>
<text x="91.2" y="157.5">C4</text>
<text x="91.2" y="160.3">1µF</text>
<text x="56.5" y="167.9">GND</text>
<text x="87" y="167.9">GND</text>
<text x="50" y="173.7">VBUS</text>
<text x="65.5" y="173.7">VDDa 500mA regulator. Peak current of</text>
<text x="65.5" y="173.7">VDD</text>
<text x="147.6" y="171.4">C12</text>
<text x="147.6" y="173.9">100nF</text>
<text x="178.1" y="171.4">R11</text>
<text x="178.1" y="173.9">100kΩ</text>
<text x="264.1" y="172.4">2022</text>
<text x="50" y="178.8">CC2</text>
<text x="50" y="176.2">CC1</text>
<text x="66.6" y="176.2">PG</text>
<text x="162.8" y="175.2">L2</text>
<text x="162.8" y="177.7">10µH</text>
<text x="66.6" y="183.8">DP</text>
<text x="112.2" y="181.3">VIN</text>
<text x="112.2" y="183.8">EN</text>
<text x="123.6" y="181.3">SW</text>
<text x="132.4" y="185.4">U6</text>
<text x="178.1" y="185.4">R12</text>
<text x="193.3" y="185.4">C14</text>
<text x="50" y="188.9">CFG2</text>
<text x="50" y="191.5">CFG3</text>
<text x="50" y="186.4">CFG1</text>
<text x="66.4" y="186.4">DM</text>
<text x="72.7" y="187.9">CH224K</text>
<text x="112.2" y="191.5">GND</text>
<text x="123.7" y="191.5">CB</text>
<text x="123.9" y="186.4">FB</text>
<text x="132.4" y="187.9">LMR51420YFDDCR</text>
<text x="178.1" y="187.9">22kΩ</text>
<text x="193.3" y="187.9">22µF</text>
<text x="43.5" y="199.4">R13</text>
<text x="43.5" y="201.9">0Ω</text>
<text x="52.4" y="199.4">R14</text>
<text x="52.4" y="201.9">0Ω</text>
<text x="60.7" y="200.2" transform="rotate(-90 60.7 200.2)">GND</text>
<text x="62.5" y="199.4">R15</text>
<text x="62.5" y="201.9">10kΩ</text>
<text x="93" y="199.4">C15</text>
<text x="93" y="201.9">1µF</text>
<text x="113.3" y="199.4">C13</text>
<text x="113.3" y="201.9">10µF</text>
<text x="38" y="210">R16</text>
</g>
<g font-size="1.3" fill="#a90000">
<text x="63.5" y="35.5">A4</text>
<text x="133.3" y="35.5">1</text>
<text x="154.8" y="35.5">1</text>
<text x="214.5" y="35.5">1</text>
<text x="246.3" y="35.5">1</text>
<text x="63.5" y="40.6">A5</text>
<text x="133.3" y="38">2</text>
<text x="133.3" y="40.6">3</text>
<text x="154.8" y="38">2</text>
<text x="154.8" y="40.6">3</text>
<text x="214.5" y="38">2</text>
<text x="214.5" y="40.6">3</text>
<text x="246.3" y="38">2</text>
<text x="246.3" y="40.6">3</text>
<text x="63.4" y="43.1">B5</text>
<text x="133.3" y="43.1">4</text>
<text x="154.8" y="43.1">4</text>
<text x="214.5" y="43.1">4</text>
<text x="246.3" y="43.1">4</text>
<text x="63.4" y="50.7">B7</text>
<text x="63.5" y="53.3">A6</text>
<text x="63.5" y="48.2">A7</text>
<text x="137.1" y="48.2" transform="rotate(-90 137.1 48.2)">MP</text>
<text x="158.7" y="48.2" transform="rotate(-90 158.7 48.2)">MP</text>
<text x="246.3" y="50.7">1</text>
<text x="246.3" y="53.3">2</text>
<text x="63.4" y="55.8">B6</text>
<text x="246.3" y="55.8">3</text>
<text x="246.3" y="58.3">4</text>
<text x="63.4" y="66">B8</text>
<text x="63.5" y="63.4">A8</text>
<text x="85.6" y="66">1</text>
<text x="95.2" y="60.4" transform="rotate(-90 95.2 60.4)">5</text>
<text x="103.4" y="66">4</text>
<text x="246.3" y="60.9">5</text>
<text x="246.3" y="63.4">6</text>
<text x="246.3" y="66">7</text>
<text x="85.6" y="71">3</text>
<text x="103.4" y="71">6</text>
<text x="246.3" y="68.5">8</text>
<text x="44.4" y="72.5" transform="rotate(-90 44.4 72.5)">S1</text>
<text x="52" y="72.4" transform="rotate(-90 52 72.4)">A1</text>
<text x="201.8" y="75.7" transform="rotate(-90 201.8 75.7)">1</text>
<text x="95.2" y="78.2" transform="rotate(-90 95.2 78.2)">2</text>
<text x="187.2" y="78.7">2</text>
<text x="214.6" y="83.7">16</text>
<text x="214.6" y="81.2">17</text>
<text x="214.6" y="78.7">18</text>
<text x="186.6" y="88.8">13</text>
<text x="214.6" y="86.3">15</text>
<text x="215.2" y="88.8">3</text>
<text x="146" y="92.2" transform="rotate(-90 146 92.2)">2</text>
<text x="186.6" y="91.4">14</text>
<text x="215.2" y="91.4">4</text>
<text x="215.2" y="93.9">5</text>
<text x="146" y="99.8" transform="rotate(-90 146 99.8)">1</text>
<text x="186.6" y="101.5">11</text>
<text x="186.6" y="99">12</text>
<text x="215.2" y="96.4">6</text>
<text x="215.2" y="99">7</text>
<text x="215.2" y="101.5">8</text>
<text x="214.6" y="104.1">10</text>
<text x="201.8" y="111.2" transform="rotate(-90 201.8 111.2)">9</text>
<text x="47.5" y="172.6">8</text>
<text x="70.4" y="172.6">1</text>
<text x="47.5" y="177.7">6</text>
<text x="47.5" y="175.2">7</text>
<text x="69.8" y="175.2">10</text>
<text x="47.5" y="185.3">9</text>
<text x="70.4" y="182.8">4</text>
<text x="70.4" y="185.3">5 U5</text>
<text x="109.8" y="180.3">3</text>
<text x="109.8" y="182.8">5</text>
<text x="127.5" y="180.3">2</text>
<text x="127.5" y="185.3">4</text>
<text x="47.5" y="187.9">2</text>
<text x="47.5" y="190.4">3</text>
<text x="109.8" y="190.4">1</text>
<text x="127.5" y="190.4">6</text>
<text x="59.6" y="203.3" transform="rotate(-90 59.6 203.3)">11</text>
</g>
<g font-size="1.3" fill="#0f0f0f">
<text x="67.3" y="40.6">CC1</text>
<text x="67.3" y="43.1">CC2</text>
</g>
<g font-size=".4" fill="#840000">
<text x="135.8" y="45.1">Mounting</text>
<text x="157.4" y="45.1">Mounting</text>
</g>
</svg>
